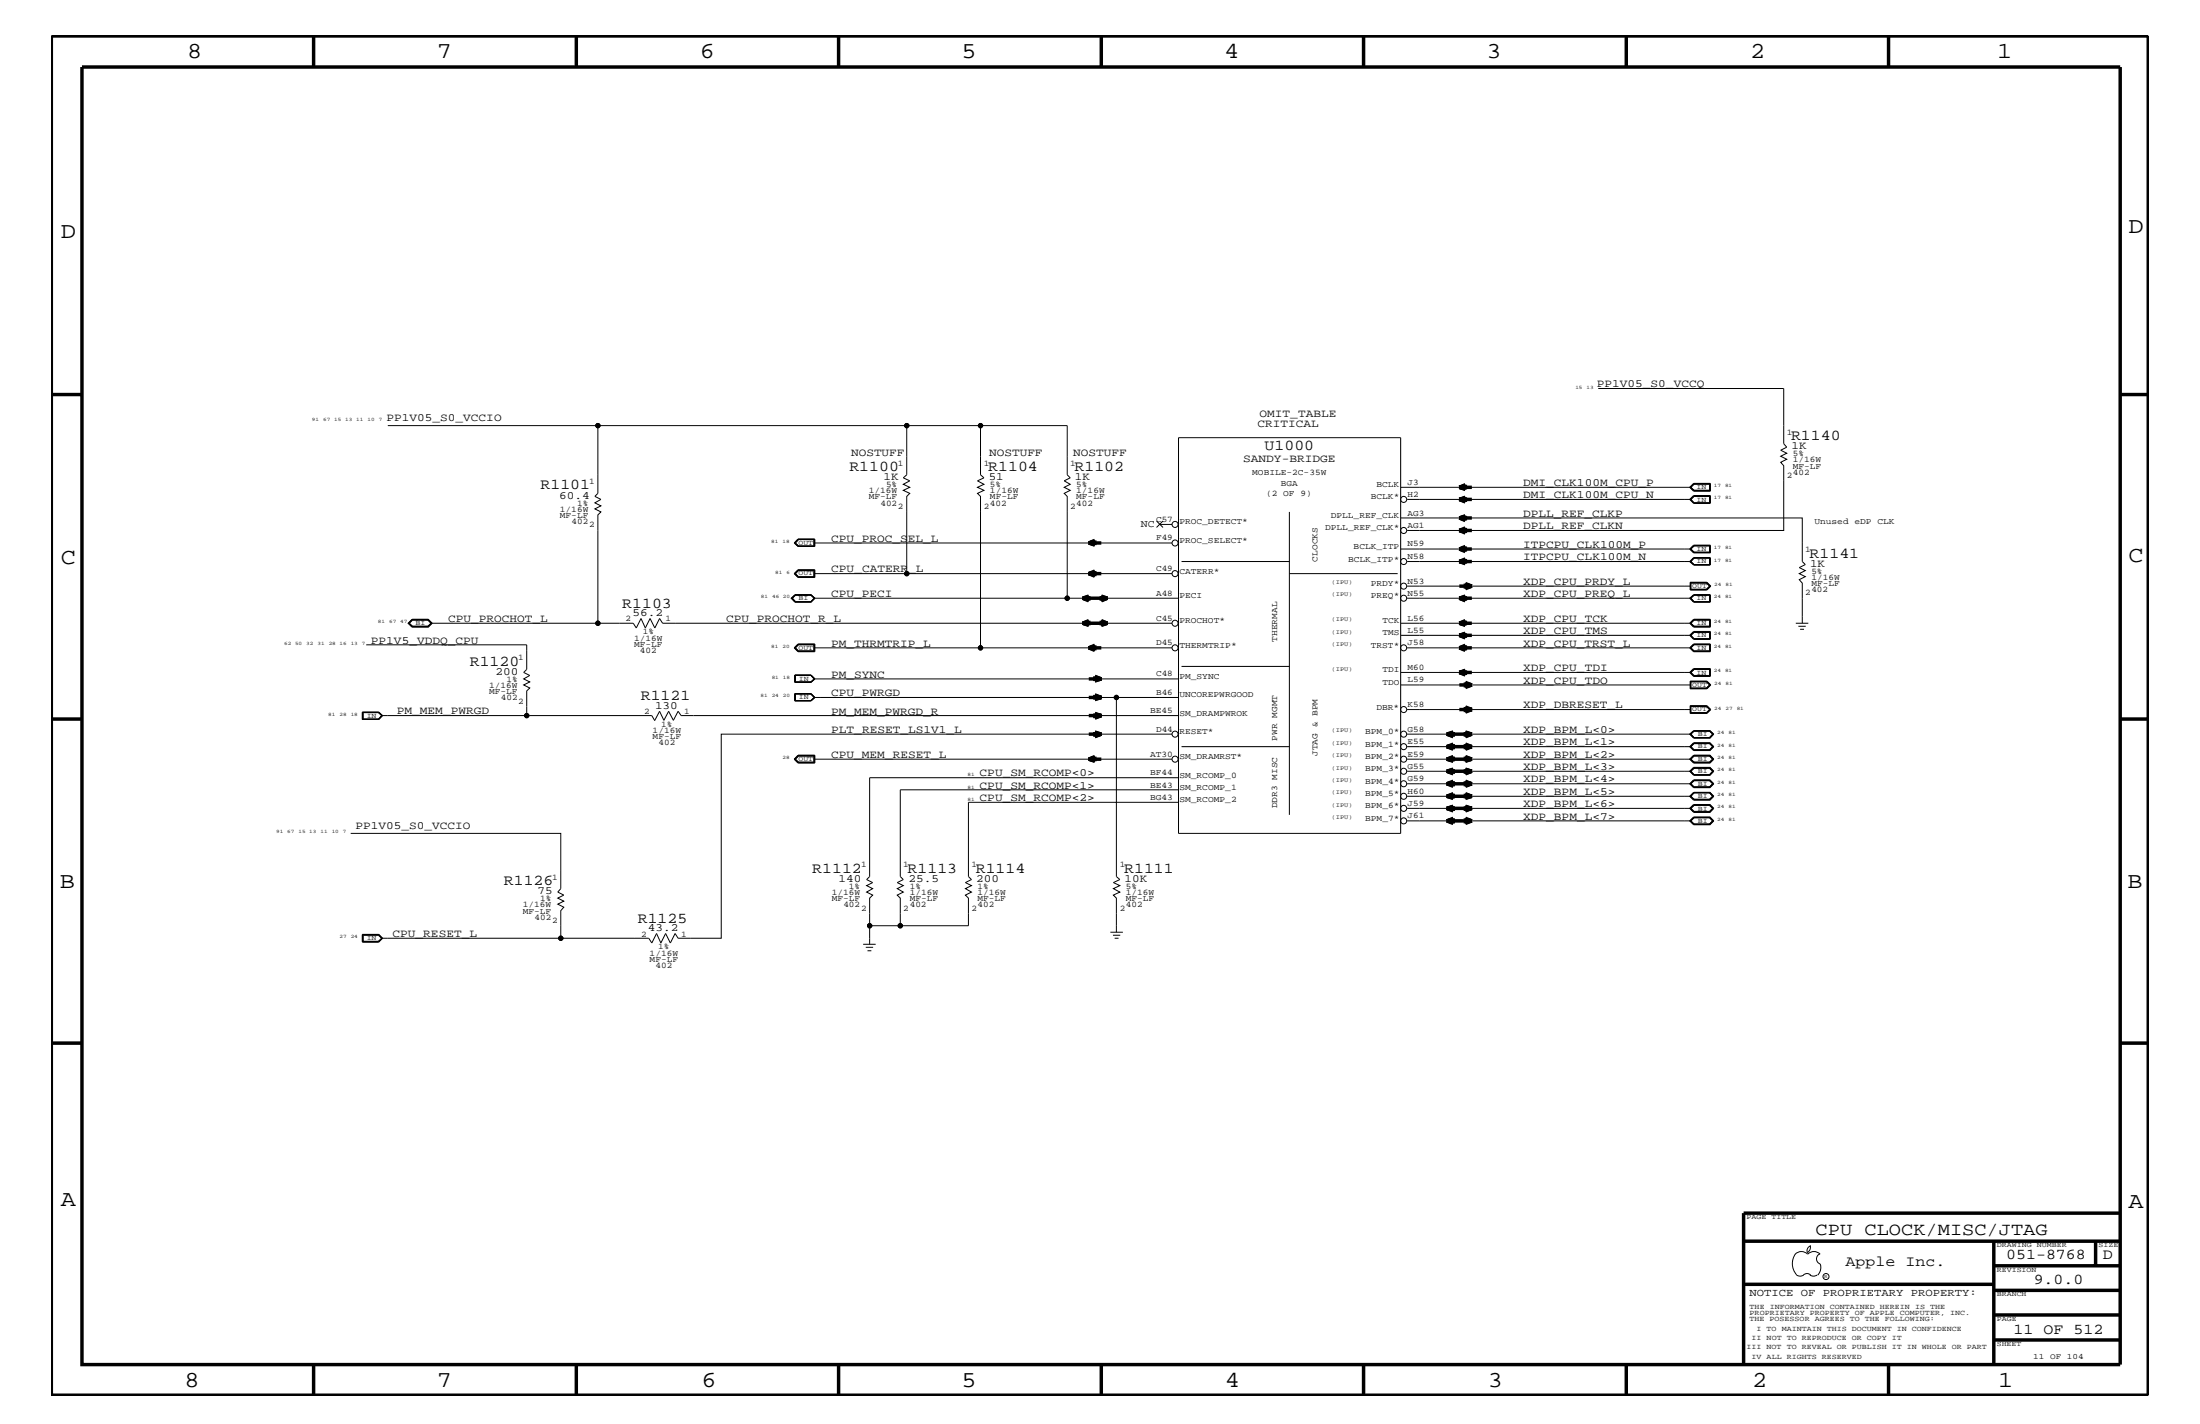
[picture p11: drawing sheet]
<svg xmlns="http://www.w3.org/2000/svg" width="432mm" height="279mm" viewBox="0 0 432 279" stroke-linecap="round" stroke-linejoin="round" font-family="sans-serif">
<g fill="none" stroke="#000" stroke-width=".2">
<path d="M313.7 76.2h36.4v10.9l.6 .6-1.2 .6 1.2 .6-1.2 .6 1.2 .6-1.2 .6 .6 .7v12.7h-73.9M76.1 83.5h41.2v13.3l-.5 .6 1.1 .6-1.1 .7 1.1 .6-1.1 .6 1.1 .5-.6 .6v21.3M117.3 83.5h60.7M192.4 83.5h17.1v9.7l.6 .6-1.2 .5 1.2 .7-1.2 .6 1.2 .6-1.2 .6 .6 .6v20M231.3 85.9h43.6v77.6h-43.6zM274.9 95.6h57M276.2 98h55.7M331.6 95.6l.8-.7h3.3v1.5h-3.3zM331.6 98l.8-.8h3.3v1.5h-3.3zM332.5 96.2l-.6-.6 .6-.6h3v1.2M332.5 97.4l-.6 .6 .6 .7M332.5 96.2h3.1"/>
<path d="M332.5 94.9l-.8 .7 .8 .7h3.1v-1.4M332.5 98.7l-.8-.7 .8-.7h3.1v1.4M332.5 98.7h3.1M332.5 97.4l-.7 .6 .7 .7M332.5 97.4h3.1M335.5 97.4v1.3M335.6 94.9h-3.1l-.7 .7 .7 .6M155.9 112.6l.7-.8h3.3v1.5h-3.3zM156 112.6l.6-.7h3.3v1.3h-3.3zM156 116.7h3.2l.7 .7-.7 .7h-3.2M156 116.7l-.7 .7 .7 .7M156 116.7l-.6 .7 .6 .7"/>
<path d="M156.1 116.8h3.1l.6 .6h71.5M156.1 116.8h3.1l.7 .6-.7 .7h-3.1M156.1 116.8l-.7 .6 .7 .7M156.1 116.8l-.6 .6 .6 .7M156.6 105.8h3.3v1.4h-3.3M156.6 105.8l-.7 .7 .7 .7M156.6 105.8l-.6 .7 .6 .7M156.7 105.9l-.6 .6 .6 .6M156.7 105.9h3.1v1.2h-3.1M156.7 105.9l-.7 .6 .7 .6M156.7 111.9l-.7 .7 .7 .6M159.8 117.4l-.6 .7h-3.1"/>
<path d="M159.8 112h-3.1l-.6 .6 .6 .5h3.1M159.8 111.9v1.3M159.8 106.5h70.2M159.8 112.6h70.2M159.9 105.8v1.4M178 112.6v-15.2l.6-.6-1.3-.6 1.3-.6-1.3-.6 1.3-.7-1.3-.5 .7-.6v-9.7h14.4v9.7l.7 .6-1.2 .5 1.2 .7-1.2 .6 1.2 .6-1.2 .6 .5 .6v29.7M227 102.2l1.3 1.3M227.7 102.9h2.3M228.3 102.2l-1.3 1.3M231.9 110.2h21.2M253.1 112.6h21.2M253.1 100.4v59.5"/>
<path d="M274.9 101.6h78.8v8.6l.6 .6-1.2 .6 1.2 .6-1.2 .6 1.2 .5-1.2 .6 .6 .7v7.9M274.9 107.7h57M276.2 110.2h55.7M276.2 117.4h55.7M276.2 115h55.7M331.6 107.7l.8-.7h3.3v1.5h-3.3zM331.6 110.2l.8-.8h3.3v1.5h-3.3zM331.6 117.4l.8-.7h3.3v1.4h-3.3zM331.7 114.2h3.3l.8 .8-.8 .8h-3.3zM331.9 114.4h3l.6 .6-.6 .6h-3zM332.5 116.8l-.6 .6 .6 .7M332.5 107.1h3v1.2h-3l-.6-.6z"/>
<path d="M332.5 109.5l-.6 .7 .6 .6M332.5 107h3.1v1.4h-3.1M332.5 118.1h3.1M332.5 116.7l-.8 .7 .8 .7M332.5 116.8l-.7 .6 .7 .7M332.5 116.8h3.1M332.5 107l-.8 .7 .8 .7M332.5 107l-.7 .7 .7 .7M332.5 110.8h3.1M332.5 109.4l-.8 .8 .8 .7M332.5 109.5l-.7 .7 .7 .6M332.5 109.5h3.1"/>
<path d="M334.9 114.3h-3.1v1.4h3.1M334.9 114.3l.8 .7-.8 .7M334.9 114.3l.7 .7-.7 .7M335.5 109.5v1.3M335.5 116.8v1.3M335.6 109.4v1.5M335.6 116.7v1.4M71.2 139.8h3.1l.6 .6-.6 .7h-3.1zM71.3 139.8v1.3M71.9 126.5h31.5v4.8l-.6 .6 1.2 .6-1.2 .7 1.2 .6-1.2 .6 1.2 .6-.6 .6v4.8M74.3 139.8l.6 .6M74.3 139.7h-3.2v1.5h3.2"/>
<path d="M74.3 139.7l.8 .7-.8 .8M74.3 139.7l.7 .7-.7 .8M80.1 122.3l.8-.8h3.2l.7 .8-.7 .7h-3.2zM80.3 122.3l.6-.7h3.1l.7 .7-.7 .6h-3.1zM80.9 121.5h3.1l.8 .8-.8 .7h-3.1l-.7-.7zM84.6 122.3l-.6 .6h-3.1M155.9 127.1l.7-.7h3.3v1.5h-3.3zM156 136.1h3.2l.7 .7-.7 .7h-3.2zM156 132.4h3.2l.7 .8-.7 .7h-3.2zM156 127.1l.6-.7h3.3v1.4h-3.3zM156 137.4h3.2M156 132.4v1.5"/>
<path d="M156 136.1v1.4M156 136.2h3.2M156 132.5h3.2M156 133.8h3.2M156.1 132.5v1.3M156.1 136.2v1.2M156.7 126.4l-.7 .7 .7 .7M159.2 136.2l.7 .6-.7 .6M159.2 136.2l.6 .6M159.2 132.5l.7 .7-.7 .6M159.2 132.5l.6 .7M159.8 126.5h-3.1l-.6 .6 .6 .6h3.1"/>
<path d="M159.8 136.8l-.6 .6M159.8 136.8h71.5M159.8 126.4v1.4M159.8 127.1h70.2M159.8 133.2h71.5M159.8 133.2l-.6 .6M219.1 136.8v35.2l.7 .6-1.3 .6 1.3 .6-1.3 .6 1.3 .6-1.3 .6 .6 .6v6.7M230 122.3h-100l-.5-.9-1 1.8-.9-1.8-.9 1.8-.9-1.8-.9 1.8-.6-.9h-39.7l-.6-.6h-3.1l-.6 .6 .6 .6M231.9 130.8h21.2M274.9 122.3h57M274.9 124.7h57M274.9 131.9h57"/>
<path d="M274.9 134.4h57M276.2 127.1h55.7M276.2 139.2h55.7M331.6 122.3l.8-.8h3.3v1.5h-3.3zM331.6 124.7l.8-.8h3.3v1.5h-3.3zM331.6 127.1l.8-.7h3.3v1.5h-3.3zM331.6 131.9l.8-.7h3.3v1.5h-3.3zM331.7 133.6h3.3l.8 .8-.8 .8h-3.3zM331.7 138.5h3.3l.8 .7-.8 .8h-3.3zM331.9 138.6h3l.6 .6-.6 .6h-3zM331.9 133.8h3l.6 .6-.6 .6h-3zM332.5 122.9l-.6-.6 .6-.6h3v1.2"/>
<path d="M332.5 124.1l-.6 .6 .6 .6M332.5 131.3l-.6 .6 .6 .6h3v-1.2M332.5 126.5h3v1.2h-3l-.6-.6zM332.5 121.5l-.8 .8 .8 .7h3.1v-1.5M332.5 125.4l-.8-.7 .8-.7h3.1v1.4M332.5 126.4h3.1v1.4h-3.1M332.5 132.7l-.8-.8 .8-.6h3.1v1.4M332.5 122.9h3.1M332.5 125.3h3.1M332.5 124.1l-.7 .6 .7 .6M332.5 124.1h3.1M332.5 131.3l-.7 .6 .7 .7h3.1"/>
<path d="M332.5 131.3h3.1M332.5 126.4l-.8 .7 .8 .7M332.5 126.4l-.7 .7 .7 .7M334.9 133.7h-3.1v1.4h3.1M334.9 138.5h-3.1v1.4h3.1M334.9 133.7l.8 .7-.8 .7M334.9 133.7l.7 .7-.7 .7M334.9 138.5l.8 .7-.8 .7M334.9 138.5l.7 .7-.7 .7M335.5 124.1v1.2M335.6 121.6h-3.1l-.7 .7 .7 .6M352.5 122.3h2.4"/>
<path d="M353 122.9h1.4M353.3 123.5h.8M74.9 140.4l-.6 .7M74.9 140.4h53l.6 1M155.9 149l.7-.8h3.3v1.5h-3.3zM156.6 148.2l-.6 .8 .6 .6h3.3v-1.4M156.7 148.3h3.1v1.2h-3.1l-.7-.5zM159.8 148.4h-3.1l-.6 .6 .6 .5M159.8 149h70.2M230 144h-88.4v40.1h-8.5l-.6-.9-.9 1.8-1-1.8-.9 1.8-.8-1.8-1 1.8-.6-.9h-52.4M231.3 157.4h-41.2v14.6l.6 .6-1.2 .6 1.2 .6-1.2 .6 1.2 .6-1.2 .6 .6 .6v5.4h-13.4M231.3 152.6h-60.6v19.4l-.6 .6 1.2 .6-1.2 .6 1.2 .6-1.2 .6 1.2 .6-.6 .6v5.4h6v-5.4l-.6-.6 1.2-.6-1.2-.6 1.2-.6-1.2-.6 1.2-.6-.6-.6v-17h54.6"/>
<path d="M231.3 140.4h-97.6l-.6-.8-.9 1.7-1-1.7-.9 1.7-.8-1.7-1 1.7M231.9 146.5h21.2M276.2 151.3h55.7M276.2 153.8h55.7M276.2 156.2h55.7M276.2 158.6h55.7M276.2 149h55.7M276.2 146.5h55.7M276.2 144h55.7M331.6 151.3l.8-.7h3.2l.8 .7-.8 .8h-3.2zM331.6 153.8l.8-.8h3.2l.8 .8-.8 .7h-3.2zM331.6 156.2l.8-.7h3.2l.8 .7-.8 .8h-3.2z"/>
<path d="M331.6 158.6l.8-.8h3.2l.8 .8-.8 .8h-3.2zM331.6 144l.8-.6h3.2l.8 .6-.8 .8h-3.2zM331.6 146.5l.8-.8h3.2l.8 .8-.8 .8h-3.2zM331.6 149l.8-.8h3.2l.8 .8-.8 .7h-3.2zM331.7 151.3l.8-.6h3.1l.7 .6-.7 .8h-3.1zM331.7 158.6l.8-.7h3.1l.7 .7-.7 .8h-3.1zM331.7 144l.8-.6h3.1l.7 .6-.7 .8h-3.1zM331.8 158.6l.7-.6h3l.7 .6-.7 .7h-3zM331.8 149l.7-.7h3l.7 .7-.7 .5h-3zM331.9 149l.6-.6h3l.6 .6-.6 .5h-3zM332.5 150.7h3l.6 .6-.6 .7h-3M332.5 150.7h3l.7 .6-.7 .7h-3"/>
<path d="M332.5 150.7l-.7 .6 .7 .7M332.5 150.7l-.6 .6 .6 .7M332.5 153.2h3l.6 .6-.6 .6h-3l-.6-.6zM332.5 153.1h3l.7 .7-.7 .7h-3M332.5 153.1h3.1l.7 .7-.7 .7h-3.1M332.5 153.1l-.8 .7 .8 .7M332.5 153.1l-.7 .7 .7 .7M332.5 155.6h3l.6 .6-.6 .6h-3M332.5 155.6h3l.7 .6-.7 .6h-3M332.5 155.5h3.1l.7 .7-.7 .7h-3.1l-.8-.7zM332.5 155.6l-.7 .6 .7 .6M332.5 155.6l-.6 .6 .6 .6"/>
<path d="M332.5 158h3l.6 .6-.6 .6h-3l-.6-.6zM332.5 143.5h3l.6 .5-.6 .7h-3M332.5 143.5h3l.7 .5-.7 .7h-3M332.5 143.5l-.7 .5 .7 .7M332.5 143.5l-.6 .5 .6 .7M332.5 145.9h3l.6 .6-.6 .6h-3l-.6-.6zM332.5 145.8h3l.7 .7-.7 .7h-3M332.5 145.8h3.1l.7 .7-.7 .7h-3.1M332.5 145.8l-.8 .7 .8 .7M332.5 145.8l-.7 .7 .7 .7M332.5 148.2h3.1l.7 .8-.7 .6h-3.1l-.8-.6zM68.8 163.5h41.3v10.9l-.6 .6 1.2 .6-1.2 .6 1.2 .6-1.2 .6 1.2 .6-.6 .7v5.4"/>
<path d="M276.2 161.1h55.7M331.6 161.1l.8-.8h3.2l.8 .8-.8 .7h-3.2zM332.5 160.5h3l.6 .6-.6 .6h-3l-.6-.6zM332.5 160.4h3l.7 .7-.7 .6h-3M332.5 160.4h3.1l.7 .7-.7 .6h-3.1M332.5 160.4l-.8 .7 .8 .6M332.5 160.4l-.7 .7 .7 .6M71.1 183.3h3.2l.8 .8-.8 .8h-3.2zM71.1 184.8h3.2M71.1 183.4h3.2M71.2 183.4v1.4M71.3 183.5h3l.6 .6-.6 .6h-3z"/>
<path d="M74.3 183.4l.7 .7-.7 .7M74.3 183.4l.6 .7M74.9 184.1l-.6 .7M169.4 185.3h2.5M169.9 185.9h1.5M170.3 186.5h.7M170.7 181.6v3.7M217.9 182.9h2.5M218.4 183.5h1.5M218.8 184.1h.7M352.3 246.1a1.69 1.69 0 0 1 2.5 0M352.4 246a3.3 3.3 0 0 0 .2 4.1"/>
<path d="M352.6 250.2l.7 .2 .7-.2M354 250.2l.7-.3 .7 .3M354.8 246.1a1.69 1.69 0 0 1 2.4 0M355.2 250.2l.7 .2 .7-.2M355.3 244.4v.3a1.18 1.18 0 0 1-.6 1.1M355.4 244.4a.99 .99 0 0 0-.6 1.4M357.2 246a1.04 1.04 0 0 0-.7 1 1.04 1.04 0 0 0 .7 1M357.3 248l.1 .7a2.11 2.11 0 0 1-.6 1.5"/>
<circle cx="117.3" cy="83.5" r=".42"/>
<circle cx="178" cy="83.5" r=".42"/>
<circle cx="192.4" cy="83.5" r=".42"/>
<circle cx="275.5" cy="98" r=".59"/>
<circle cx="178" cy="112.6" r=".42"/>
<circle cx="209.5" cy="117.4" r=".42"/>
<circle cx="230.6" cy="102.9" r=".59"/>
<circle cx="230.6" cy="112.6" r=".59"/>
<circle cx="230.6" cy="106.5" r=".59"/>
<circle cx="275.5" cy="117.4" r=".59"/>
<circle cx="275.5" cy="110.2" r=".59"/>
<circle cx="275.5" cy="104.1" r=".59"/>
<circle cx="275.5" cy="115" r=".59"/>
<circle cx="117.3" cy="122.3" r=".42"/>
<circle cx="192.4" cy="127.1" r=".42"/>
<circle cx="219.1" cy="136.8" r=".42"/>
<circle cx="230.6" cy="127.1" r=".59"/>
<circle cx="230.6" cy="122.3" r=".59"/>
<circle cx="275.5" cy="127.1" r=".59"/>
<circle cx="275.5" cy="139.2" r=".59"/>
<circle cx="103.4" cy="140.4" r=".42"/>
<circle cx="230.6" cy="144" r=".59"/>
<circle cx="230.6" cy="149" r=".59"/>
<circle cx="275.5" cy="153.8" r=".59"/>
<circle cx="275.5" cy="158.6" r=".59"/>
<circle cx="275.5" cy="146.5" r=".59"/>
<circle cx="275.5" cy="144" r=".59"/>
<circle cx="275.5" cy="156.2" r=".59"/>
<circle cx="275.5" cy="151.3" r=".59"/>
<circle cx="275.5" cy="149" r=".59"/>
<circle cx="275.5" cy="161.1" r=".59"/>
<circle cx="110.1" cy="184.1" r=".42"/>
<circle cx="170.7" cy="181.6" r=".42"/>
<circle cx="176.7" cy="181.6" r=".42"/>
<circle cx="358.4" cy="250.5" r=".59"/>
</g>
<g fill="none" stroke="#000" stroke-width=".68" stroke-linecap="butt">
<path d="M10.1 7.1h411.5v266.7h-411.5zM16.1 13.2h400v254.5h-400zM61.6 7.1v6.1M113.1 7.1v6.1M164.6 7.1v6.1M216.2 7.1v6.1M267.6 7.1v6.1M319.2 7.1v6.1M370.7 7.1v6.1M10.1 77.4h6M416.1 77.4h5.5M286.4 95.6l1.2-.5v.9z"/>
<path d="M286.4 98l1.2-.4v.9zM286.4 98h2.5M286.4 98l1.2 .2M286.4 98l1.2 .4M286.4 95.6h2.5M286.4 95.6l1.2 .1M286.4 95.6l1.2 .4M286.4 95.6l1.2 .3M287.6 97.6l-1.2 .4M287.6 97.9l-1.2 .1M287.6 97.7l-1.2 .3M287.6 95.2l-1.2 .4"/>
<path d="M287.6 95.4l-1.2 .2M212.5 117.4h4.8M212.5 117.4l1.2 .1M212.5 117.4l1.2-.4v.9zM212.5 117.4l1.2 .2M212.5 117.4l1.2 .4M213.7 112.6h2.5M213.7 106.5l1.2-.5v1zM213.7 112.6l1.2-.6v1.1zM213.7 112.6l1.2 .1M213.7 112.6l1.2 .3M213.7 112.6l1.2 .2"/>
<path d="M213.7 106.5h2.5M213.7 106.5l1.2 .1M213.7 106.5l1.2 .4M213.7 106.5l1.2 .2M213.7 117.3l-1.2 .1M213.7 117.2l-1.2 .2M213.7 117l-1.2 .4M214.9 112.2l-1.2 .4M214.9 112.5l-1.2 .1M214.9 112.3l-1.2 .3M214.9 106.1l-1.2 .4M214.9 106.4l-1.2 .1"/>
<path d="M214.9 106.3l-1.2 .2M216.2 117l1.1 .4-1.1 .5zM216.2 117.3l1.1 .1M216.2 117l1.1 .4M216.2 117.2l1.1 .2M217.3 117.4l-1.1 .1M217.3 117.4l-1.1 .2M217.3 117.4l-1.1 .4M286.4 110.2h2.5M286.4 101.6l1.2-.4v.9zM286.4 104.1l1.2-.5v1zM286.4 107.7l1.2-.5v1z"/>
<path d="M286.4 110.2l1.2-.5v.9zM286.4 117.4l1.2-.4v.9zM286.4 110.2l1.2 .1M286.4 110.2l1.2 .3M286.4 107.7h2.5M286.4 107.7l1.2 .1M286.4 107.7l1.2 .4M286.4 107.7l1.2 .3M286.4 104.1h2.5M286.4 104.1l1.2 .1M286.4 104.1l1.2 .3M286.4 104.1l1.2 .2"/>
<path d="M286.4 101.6h2.5M286.4 101.6l1.2 .2M286.4 101.6l1.2 .5M286.4 101.6l1.2 .3M286.4 115h2.5M286.4 117.4h2.5M286.4 117.4l1.2 .1M286.4 117.4l1.2 .4M286.4 117.4l1.2 .2M287.6 114.5l1.3 .5-1.3 .5zM287.6 109.8l-1.2 .4M287.6 110l-1.2 .2"/>
<path d="M287.6 109.9l-1.2 .3M287.6 107.4l-1.2 .3M287.6 107.6l-1.2 .1M287.6 107.5l-1.2 .2M287.6 103.7l-1.2 .4M287.6 104l-1.2 .1M287.6 103.8l-1.2 .3M287.6 101.3l-1.2 .3M287.6 101.5l-1.2 .1M287.6 101.4l-1.2 .2M287.6 114.7l1.3 .3M287.6 114.8l1.3 .2"/>
<path d="M287.6 117l-1.2 .4M287.6 117.3l-1.2 .1M287.6 117.2l-1.2 .2M288.9 115l-1.3 .1M288.9 115l-1.3 .3M212.5 122.3h4.8M212.5 122.3l1.2-.5v.9zM212.5 122.3l1.2 .1M212.5 122.3l1.2 .2M212.5 122.3l1.2 .3M213.7 127.1h2.5M213.7 127.1l1.2-.5v1z"/>
<path d="M213.7 122.1l-1.2 .2M213.7 122l-1.2 .3M213.7 121.9l-1.2 .4M213.7 127.1l1.2 .1M213.7 127.1l1.2 .4M213.7 127.1l1.2 .3M213.7 136.8h2.5M213.7 133.2h2.5M214.9 136.6l1.3 .2M214.9 132.7l1.3 .5-1.3 .4zM214.9 136.3l1.3 .5-1.3 .5zM214.9 140l1.3 .4-1.3 .5z"/>
<path d="M214.9 126.8l-1.2 .3M214.9 127l-1.2 .1M214.9 126.9l-1.2 .2M214.9 136.4l1.3 .4M214.9 136.7l1.3 .1M214.9 132.8l1.3 .4M214.9 133l1.3 .2M216.2 121.8l1.1 .5-1.1 .4zM216.2 122.1l1.1 .2M216.2 121.9l1.1 .4M216.2 122l1.1 .3M216.2 136.8l-1.3 .1"/>
<path d="M216.2 136.8l-1.3 .4M216.2 136.8l-1.3 .2M216.2 133.2l-1.3 .1M216.2 133.2l-1.3 .3M216.2 133.2l-1.3 .2M217.3 122.3l-1.1 .1M217.3 122.3l-1.1 .2M217.3 122.3l-1.1 .3M286.4 122.3l1.2-.5v.9zM286.4 124.7l1.2-.5v1zM286.4 127.1l1.2-.5v1zM286.4 131.9l1.2-.4v.9z"/>
<path d="M286.4 122.3h2.5M286.4 122.3l1.2 .1M286.4 122.3l1.2 .3M286.4 122.3l1.2 .2M286.4 124.7h2.5M286.4 124.7l1.2 .1M286.4 124.7l1.2 .4M286.4 124.7l1.2 .2M286.4 127.1h2.5M286.4 127.1l1.2 .1M286.4 127.1l1.2 .4M286.4 127.1l1.2 .3"/>
<path d="M286.4 134.4h2.5M286.4 139.2h2.5M286.4 131.9h2.5M286.4 131.9l1.2 .2M286.4 131.9l1.2 .5M286.4 131.9l1.2 .3M287.6 133.9l1.3 .5-1.3 .5zM287.6 138.7l1.3 .5-1.3 .5zM287.6 121.9l-1.2 .4M287.6 122.1l-1.2 .2M287.6 122l-1.2 .3M287.6 124.3l-1.2 .4"/>
<path d="M287.6 124.6l-1.2 .1M287.6 124.4l-1.2 .3M287.6 126.8l-1.2 .3M287.6 127l-1.2 .1M287.6 126.9l-1.2 .2M287.6 134.1l1.3 .3M287.6 134.2l1.3 .2M287.6 138.9l1.3 .3M287.6 139.1l1.3 .1M287.6 139l1.3 .2M287.6 131.6l-1.2 .3M287.6 131.9h-1.2"/>
<path d="M287.6 131.7l-1.2 .2M288.9 134.4l-1.3 .1M288.9 134.4l-1.3 .3M288.9 134.4l-1.3 .2M288.9 139.2l-1.3 .2M288.9 139.2l-1.3 .4M288.9 139.2l-1.3 .3M10.1 141.1h6M213.7 144h2.5M213.7 149h2.5M213.7 149l1.2-.6v1zM213.7 140.4h2.5"/>
<path d="M213.7 149h1.2M213.7 149l1.2 .3M213.7 149l1.2 .2M214.9 143.6l1.3 .4-1.3 .6zM214.9 140.1l1.3 .3M214.9 140.3l1.3 .1M214.9 140.2l1.3 .2M214.9 143.7l1.3 .3M214.9 144h1.3M214.9 143.9l1.3 .1M214.9 148.5l-1.2 .5M214.9 148.8l-1.2 .2"/>
<path d="M214.9 148.7l-1.2 .3M216.2 140.4l-1.3 .2M216.2 140.4l-1.3 .4M216.2 140.4l-1.3 .3M216.2 144l-1.3 .2M216.2 144l-1.3 .5M216.2 144l-1.3 .3M284 144h4.9M284 144l1.2 .2M284 144l1.2-.4v1zM284 146.5l1.2-.5v1zM284 149l1.2-.6v1z"/>
<path d="M284 151.3l1.2-.4v.9zM284 153.8l1.2-.5v1zM284 156.2l1.2-.5v1zM284 158.6l1.2-.4v.9zM284 144l1.2 .3M284 144l1.2 .5M284 146.5h4.9M284 146.5l1.2 .2M284 146.5l1.2 .3M284 149h4.9M284 149h1.2M284 149l1.2 .2"/>
<path d="M284 149l1.2 .3M284 151.3h4.9M284 151.3l1.2 .2M284 151.3l1.2 .3M284 151.3l1.2 .5M284 153.8h4.9M284 153.8l1.2 .1M284 153.8l1.2 .2M284 153.8l1.2 .3M284 156.2h4.9M284 156.2l1.2 .1M284 156.2l1.2 .2"/>
<path d="M284 156.2l1.2 .4M284 158.6h4.9M284 158.6l1.2 .2M284 158.6l1.2 .3M284 158.6l1.2 .4M285.2 144h-1.2M285.2 143.7l-1.2 .3M285.2 143.9l-1.2 .1M285.2 146.4l-1.2 .1M285.2 146.2l-1.2 .3M285.2 148.8l-1.2 .2M285.2 148.5l-1.2 .5"/>
<path d="M285.2 148.7l-1.2 .3M285.2 151.2l-1.2 .1M285.2 151l-1.2 .3M285.2 151.1l-1.2 .2M285.2 153.7l-1.2 .1M285.2 153.4l-1.2 .4M285.2 153.5l-1.2 .3M285.2 156.1l-1.2 .1M285.2 155.8l-1.2 .4M285.2 156l-1.2 .2M285.2 158.5l-1.2 .1M285.2 158.3l-1.2 .3"/>
<path d="M285.2 158.4l-1.2 .2M287.6 143.6l1.3 .4-1.3 .6zM287.6 146l1.3 .5-1.3 .5zM287.6 148.4l1.3 .6-1.3 .4zM287.6 150.9l1.3 .4-1.3 .5zM287.6 153.3l1.3 .5-1.3 .5zM287.6 155.7l1.3 .5-1.3 .5zM287.6 158.2l1.3 .4-1.3 .5zM287.6 144h1.3M287.6 143.9l1.3 .1M287.6 143.7l1.3 .3M287.6 146.4l1.3 .1"/>
<path d="M287.6 146.2l1.3 .3M287.6 148.8l1.3 .2M287.6 148.7l1.3 .3M287.6 148.5l1.3 .5M287.6 151.2l1.3 .1M287.6 151.1l1.3 .2M287.6 151l1.3 .3M287.6 153.7l1.3 .1M287.6 153.5l1.3 .3M287.6 153.4l1.3 .4M287.6 156.1l1.3 .1M287.6 156l1.3 .2"/>
<path d="M287.6 155.8l1.3 .4M287.6 158.5l1.3 .1M287.6 158.4l1.3 .2M287.6 158.3l1.3 .3M288.9 144l-1.3 .2M288.9 144l-1.3 .3M288.9 144l-1.3 .5M288.9 146.5l-1.3 .2M288.9 146.5l-1.3 .3M288.9 149h-1.3M288.9 149l-1.3 .2M288.9 149l-1.3 .3"/>
<path d="M288.9 151.3l-1.3 .2M288.9 151.3l-1.3 .3M288.9 151.3l-1.3 .5M288.9 153.8l-1.3 .1M288.9 153.8l-1.3 .2M288.9 153.8l-1.3 .3M288.9 156.2l-1.3 .1M288.9 156.2l-1.3 .2M288.9 156.2l-1.3 .4M288.9 158.6l-1.3 .2M288.9 158.6l-1.3 .3M288.9 158.6l-1.3 .4"/>
<path d="M416.1 141.1h5.5M284 161.1l1.2-.5v1zM284 161.1h4.9M284 161.1h1.2M284 161.1l1.2 .2M284 161.1l1.2 .3M285.2 160.9l-1.2 .2M285.2 160.7l-1.2 .4M285.2 160.8l-1.2 .3M287.6 160.6l1.3 .5-1.3 .5zM287.6 160.9l1.3 .2M287.6 160.8l1.3 .3"/>
<path d="M287.6 160.7l1.3 .4M288.9 161.1h-1.3M288.9 161.1l-1.3 .2M288.9 161.1l-1.3 .3M10.1 204.7h6M416.1 204.7h5.5M416.1 238h-73.9v29.7M342.2 243.5h73.9M342.2 252h49.1M391.3 243.5v24.2M391.3 258h24.8M391.3 253.2h24.8"/>
<path d="M391.3 248.4h24.8M411.3 243.5v4.9M61.6 267.7v6.1M113.1 267.7v6.1M164.6 267.7v6.1M216.2 268v5.8M267.6 267.7v6.1M319.2 267.7v6.1M370.7 267.7v6.1M391.3 262.9h24.8"/>
</g>
<g fill="#000">
<circle cx="117.3" cy="83.5" r=".42"/>
<circle cx="178" cy="83.5" r=".42"/>
<circle cx="192.4" cy="83.5" r=".42"/>
<circle cx="178" cy="112.6" r=".42"/>
<circle cx="209.5" cy="117.4" r=".42"/>
<circle cx="117.3" cy="122.3" r=".42"/>
<circle cx="192.4" cy="127.1" r=".42"/>
<circle cx="219.1" cy="136.8" r=".42"/>
<circle cx="103.4" cy="140.4" r=".42"/>
<circle cx="110.1" cy="184.1" r=".42"/>
<circle cx="170.7" cy="181.6" r=".42"/>
<circle cx="176.7" cy="181.6" r=".42"/>
</g>
<g font-size="4.5">
<text x="36.7" y="11.5">8</text>
<text x="85.8" y="11.5">7</text>
<text x="137.3" y="11.5">6</text>
<text x="188.7" y="11.5">5</text>
<text x="240.3" y="11.5">4</text>
<text x="291.8" y="11.5">3</text>
<text x="343.5" y="11.5">2</text>
<text x="392" y="11.5">1</text>
<text x="11.9" y="46.8">D</text>
<text x="417.7" y="45.7">D</text>
<text x="11.9" y="110.6">C</text>
<text x="417.7" y="110.3">C</text>
<text x="11.8" y="174.3">B</text>
<text x="417.6" y="174.2">B</text>
<text x="11.9" y="236.7">A</text>
<text x="417.7" y="237.1">A</text>
<text x="36.2" y="272.1">8</text>
<text x="85.8" y="272.1">7</text>
<text x="137.7" y="272.1">6</text>
<text x="188.7" y="272.1">5</text>
<text x="240.4" y="272.1">4</text>
<text x="292" y="272.1">3</text>
<text x="343.9" y="272.1">2</text>
<text x="392.2" y="272.1">1</text>
</g>
<text font-size="3.6" x="356.4" y="242.3">CPU CLOCK/MISC/JTAG</text>
<g font-size="3">
<text x="248.2" y="88.3">U1000</text>
<text x="351.5" y="86.4">R1140</text>
<text x="166.7" y="92.4">R1100</text>
<text x="194" y="92.4">R1104</text>
<text x="210.9" y="92.4">R1102</text>
<text x="106.1" y="96">R1101</text>
<text x="355.2" y="109.4">R1141</text>
<text x="122.1" y="119.2">R1103</text>
<text x="92.2" y="130.7">R1120</text>
<text x="125.8" y="137.4">R1121</text>
<text x="98.9" y="173.7">R1126</text>
<text x="159.4" y="171.2">R1112</text>
<text x="178.1" y="171.2">R1113</text>
<text x="191.5" y="171.2">R1114</text>
<text x="220.6" y="171.2">R1111</text>
<text x="125.2" y="181">R1125</text>
<text x="362.2" y="248.4">Apple Inc.</text>
<text x="393.7" y="247.1">051-8768</text>
<text x="399.2" y="252">9.0.0</text>
<text x="412.7" y="247.1">D</text>
<text x="395.2" y="261.6">11 OF 512</text>
</g>
<g font-size="2.2">
<text x="313.4" y="76">PP1V05_S0_VCCQ</text>
<text x="75.9" y="82.7">PP1V05_S0_VCCIO</text>
<text x="246.8" y="83.8">CRITICAL</text>
<text x="247.2" y="81.8">OMIT_TABLE</text>
<text x="167" y="89.5">NOSTUFF</text>
<text x="194.1" y="89.5">NOSTUFF</text>
<text x="210.7" y="89.5">NOSTUFF</text>
<text x="351.6" y="88.2">1K</text>
<text x="173.4" y="94.3">1K</text>
<text x="194.1" y="94.3">51</text>
<text x="211" y="94.3">1K</text>
<text x="244" y="90.7">SANDY-BRIDGE</text>
<text x="299" y="95.4">DMI_CLK100M_CPU_P</text>
<text x="109.7" y="97.9">60.4</text>
<text x="299" y="101.4">DPLL_REF_CLKP</text>
<text x="299" y="97.7">DMI_CLK100M_CPU_N</text>
<text x="163.2" y="106.3">CPU_PROC_SEL_L</text>
<text x="299" y="103.8">DPLL_REF_CLKN</text>
<text x="299" y="107.5">ITPCPU_CLK100M_P</text>
<text x="163.2" y="112.3">CPU_CATERR_L</text>
<text x="299" y="109.9">ITPCPU_CLK100M_N</text>
<text x="355.3" y="111.2">1K</text>
<text x="163.2" y="117.2">CPU_PECI</text>
<text x="299" y="114.8">XDP_CPU_PRDY_L</text>
<text x="299" y="117.2">XDP_CPU_PREQ_L</text>
<text x="88" y="122">CPU_PROCHOT_L</text>
<text x="124.2" y="120.9">56.2</text>
<text x="142.5" y="122">CPU_PROCHOT_R_L</text>
<text x="299" y="122">XDP_CPU_TCK</text>
<text x="299" y="124.4">XDP_CPU_TMS</text>
<text x="72.8" y="126.3">PP1V5_VDDQ_CPU</text>
<text x="163.2" y="126.9">PM_THRMTRIP_L</text>
<text x="299" y="131.7">XDP_CPU_TDI</text>
<text x="299" y="126.9">XDP_CPU_TRST_L</text>
<text x="97.3" y="132.4">200</text>
<text x="163.2" y="136.6">CPU_PWRGD</text>
<text x="163.2" y="133">PM_SYNC</text>
<text x="299" y="134.1">XDP_CPU_TDO</text>
<text x="77.9" y="140.2">PM_MEM_PWRGD</text>
<text x="128.6" y="139.1">130</text>
<text x="163.2" y="143.9">PLT_RESET_LS1V1_L</text>
<text x="163.2" y="140.2">PM_MEM_PWRGD_R</text>
<text x="299" y="143.9">XDP_BPM_L&lt;0&gt;</text>
<text x="299" y="139">XDP_DBRESET_L</text>
<text x="163.2" y="148.7">CPU_MEM_RESET_L</text>
<text x="299" y="148.7">XDP_BPM_L&lt;2&gt;</text>
<text x="299" y="146.2">XDP_BPM_L&lt;1&gt;</text>
<text x="192.3" y="154.7">CPU_SM_RCOMP&lt;1&gt;</text>
<text x="192.3" y="152.3">CPU_SM_RCOMP&lt;0&gt;</text>
<text x="299" y="156">XDP_BPM_L&lt;5&gt;</text>
<text x="299" y="153.5">XDP_BPM_L&lt;4&gt;</text>
<text x="299" y="151.1">XDP_BPM_L&lt;3&gt;</text>
<text x="192.3" y="157.2">CPU_SM_RCOMP&lt;2&gt;</text>
<text x="299" y="160.8">XDP_BPM_L&lt;7&gt;</text>
<text x="299" y="158.4">XDP_BPM_L&lt;6&gt;</text>
<text x="69.8" y="162.7">PP1V05_S0_VCCIO</text>
<text x="164.6" y="173.1">140</text>
<text x="178.3" y="173.1">25.5</text>
<text x="191.6" y="173.1">200</text>
<text x="220.7" y="173.1">10K</text>
<text x="105.5" y="175.5">75</text>
<text x="77" y="183.8">CPU_RESET_L</text>
<text x="127.1" y="182.7">43.2</text>
</g>
<text font-size="2.1" x="343.4" y="254.4">NOTICE OF PROPRIETARY PROPERTY:</text>
<text font-size="2" x="223.9" y="103.5">NC</text>
<g font-size="1.7">
<text x="350.7" y="85.3">1</text>
<text x="351.9" y="89.5">5%</text>
<text x="115.7" y="95">1</text>
<text x="173.9" y="95.6">5%</text>
<text x="176.2" y="91.4">1</text>
<text x="193.1" y="91.4">1</text>
<text x="194.3" y="95.6">5%</text>
<text x="210.1" y="91.4">1</text>
<text x="211.2" y="95.6">5%</text>
<text x="245.8" y="93.2">MOBILE-2C-35W</text>
<text x="251.4" y="95.4">BGA</text>
<text x="270.2" y="95.6">BCLK</text>
<text x="276.3" y="95.1">J3</text>
<text x="350.7" y="93.8">2</text>
<text x="351.9" y="92">MF-LF</text>
<text x="351.9" y="93.2">402</text>
<text x="351.9" y="90.7">1/16W</text>
<text x="109.9" y="101.6">MF-LF</text>
<text x="109.9" y="100.4">1/16W</text>
<text x="113.3" y="99.3">1%</text>
<text x="170.5" y="98">MF-LF</text>
<text x="170.5" y="96.8">1/16W</text>
<text x="172.8" y="99.3">402</text>
<text x="176.2" y="99.9">2</text>
<text x="193.1" y="99.9">2</text>
<text x="194.3" y="98">MF-LF</text>
<text x="194.3" y="99.3">402</text>
<text x="194.3" y="96.8">1/16W</text>
<text x="210.1" y="99.9">2</text>
<text x="211.2" y="98">MF-LF</text>
<text x="211.2" y="99.3">402</text>
<text x="211.2" y="96.8">1/16W</text>
<text x="248.5" y="97.4">(2 OF 9)</text>
<text x="261.2" y="101.6">DPLL_REF_CLK</text>
<text x="269.1" y="98">BCLK*</text>
<text x="276.3" y="97.6">H2</text>
<text x="276.3" y="101.2">AG3</text>
<text x="112.2" y="102.9">402</text>
<text x="115.7" y="103.5">2</text>
<text x="226.9" y="102.4">C57</text>
<text x="226.9" y="106">F49</text>
<text x="231.5" y="106.5">PROC_SELECT*</text>
<text x="231.5" y="102.9">PROC_DETECT*</text>
<text x="260.1" y="104.1">DPLL_REF_CLK*</text>
<text x="265.7" y="107.7">BCLK_ITP</text>
<text x="276.3" y="107.2">N59</text>
<text x="276.3" y="103.6">AG1</text>
<text x="356.1" y="102.9">Unused eDP CLK</text>
<text x="226.9" y="112">C49</text>
<text x="231.5" y="112.6">CATERR*</text>
<text x="258.6" y="110.2" transform="rotate(-90 258.6 110.2)">CLOCKS</text>
<text x="264.6" y="110.2">BCLK_ITP*</text>
<text x="276.3" y="109.7">N58</text>
<text x="354.3" y="108.3">1</text>
<text x="355.5" y="112.6">5%</text>
<text x="355.5" y="113.7">1/16W</text>
<text x="226.9" y="117">A48</text>
<text x="231.5" y="117.4">PECI</text>
<text x="269.1" y="117.4">PREQ*</text>
<text x="269.1" y="115">PRDY*</text>
<text x="276.3" y="114.5">N53</text>
<text x="276.3" y="117">N55</text>
<text x="354.3" y="116.8">2</text>
<text x="355.5" y="115">MF-LF</text>
<text x="355.5" y="116.2">402</text>
<text x="122.8" y="121.9">2</text>
<text x="124.5" y="125.7">1/16W</text>
<text x="126.2" y="124.4">1%</text>
<text x="130.6" y="121.9">1</text>
<text x="226.9" y="121.8">C45</text>
<text x="231.5" y="122.3">PROCHOT*</text>
<text x="250.7" y="125.9" transform="rotate(-90 250.7 125.9)">THERMAL</text>
<text x="271.4" y="124.7">TMS</text>
<text x="271.4" y="122.3">TCK</text>
<text x="276.3" y="121.8">L56</text>
<text x="276.3" y="124.2">L55</text>
<text x="101.7" y="129.6">1</text>
<text x="124.5" y="126.9">MF-LF</text>
<text x="125.6" y="128">402</text>
<text x="226.9" y="126.6">D45</text>
<text x="231.5" y="127.1">THERMTRIP*</text>
<text x="269.1" y="127.1">TRST*</text>
<text x="271.4" y="131.9">TDI</text>
<text x="276.3" y="131.5">M60</text>
<text x="276.3" y="126.6">J58</text>
<text x="96" y="136.2">MF-LF</text>
<text x="96" y="135">1/16W</text>
<text x="98.3" y="137.4">402</text>
<text x="99.4" y="133.8">1%</text>
<text x="226.9" y="132.7">C48</text>
<text x="226.9" y="136.3">B46</text>
<text x="231.5" y="136.8">UNCOREPWRGOOD</text>
<text x="231.5" y="133.2">PM_SYNC</text>
<text x="271.4" y="134.4">TDO</text>
<text x="276.3" y="133.9">L59</text>
<text x="101.7" y="138">2</text>
<text x="126.4" y="140.1">2</text>
<text x="128.1" y="143.9">1/16W</text>
<text x="129.8" y="142.6">1%</text>
<text x="134.3" y="140.1">1</text>
<text x="225.7" y="140">BE45</text>
<text x="226.9" y="143.6">D44</text>
<text x="231.5" y="140.4">SM_DRAMPWROK</text>
<text x="270.2" y="139.2">DBR*</text>
<text x="276.3" y="143.6">G58</text>
<text x="276.3" y="138.7">K58</text>
<text x="128.1" y="145.1">MF-LF</text>
<text x="129.2" y="146.2">402</text>
<text x="225.7" y="148.4">AT30</text>
<text x="231.5" y="149">SM_DRAMRST*</text>
<text x="231.5" y="144">RESET*</text>
<text x="250.7" y="145.3" transform="rotate(-90 250.7 145.3)">PWR MGMT</text>
<text x="258.6" y="148.4" transform="rotate(-90 258.6 148.4)">JTAG &amp; BPM</text>
<text x="268" y="144">BPM_0*</text>
<text x="268" y="146.5">BPM_1*</text>
<text x="268" y="149">BPM_2*</text>
<text x="276.3" y="146">E55</text>
<text x="276.3" y="148.4">E59</text>
<text x="225.7" y="152.1">BF44</text>
<text x="225.7" y="154.5">BE43</text>
<text x="231.5" y="155">SM_RCOMP_1</text>
<text x="231.5" y="152.6">SM_RCOMP_0</text>
<text x="268" y="151.3">BPM_3*</text>
<text x="268" y="153.8">BPM_4*</text>
<text x="276.3" y="150.9">G55</text>
<text x="276.3" y="153.3">G59</text>
<text x="276.3" y="155.7">H60</text>
<text x="225.7" y="156.9">BG43</text>
<text x="231.5" y="157.4">SM_RCOMP_2</text>
<text x="250.7" y="158.6" transform="rotate(-90 250.7 158.6)">DDR3 MISC</text>
<text x="268" y="156.2">BPM_5*</text>
<text x="268" y="158.6">BPM_6*</text>
<text x="268" y="161.1">BPM_7*</text>
<text x="276.3" y="158.2">J59</text>
<text x="276.3" y="160.6">J61</text>
<text x="108.4" y="172.6">1</text>
<text x="169" y="170.1">1</text>
<text x="177.3" y="170.1">1</text>
<text x="190.7" y="170.1">1</text>
<text x="219.8" y="170.1">1</text>
<text x="102.6" y="179.3">MF-LF</text>
<text x="102.6" y="178">1/16W</text>
<text x="106" y="176.8">1%</text>
<text x="163.2" y="176.8">MF-LF</text>
<text x="163.2" y="175.6">1/16W</text>
<text x="165.5" y="178">402</text>
<text x="166.6" y="174.4">1%</text>
<text x="169" y="178.7">2</text>
<text x="177.3" y="178.7">2</text>
<text x="178.6" y="176.8">MF-LF</text>
<text x="178.6" y="178">402</text>
<text x="178.6" y="174.4">1%</text>
<text x="178.6" y="175.6">1/16W</text>
<text x="190.7" y="178.7">2</text>
<text x="191.9" y="176.8">MF-LF</text>
<text x="191.9" y="178">402</text>
<text x="191.9" y="174.4">1%</text>
<text x="191.9" y="175.6">1/16W</text>
<text x="219.8" y="178.7">2</text>
<text x="221" y="176.8">MF-LF</text>
<text x="221" y="178">402</text>
<text x="221" y="174.4">5%</text>
<text x="221" y="175.6">1/16W</text>
<text x="104.9" y="180.5">402</text>
<text x="108.4" y="181">2</text>
<text x="125.8" y="183.8">2</text>
<text x="133.7" y="183.8">1</text>
<text x="127.5" y="188.7">MF-LF</text>
<text x="127.5" y="187.5">1/16W</text>
<text x="128.7" y="189.9">402</text>
<text x="129.2" y="186.3">1%</text>
</g>
<text font-size="1.6" x="399.1" y="266.6">11 OF 104</text>
<g font-size="1.4">
<text x="333" y="96">IN</text>
<text x="333" y="98.4">IN</text>
<text x="156.7" y="106.9">OUT</text>
<text x="156.7" y="112.9">OUT</text>
<text x="333" y="108.1">IN</text>
<text x="333" y="110.5">IN</text>
<text x="156.7" y="117.8">BI</text>
<text x="332.1" y="115.3">OUT</text>
<text x="333" y="117.8">IN</text>
<text x="81.5" y="122.6">BI</text>
<text x="333" y="122.6">IN</text>
<text x="333" y="125.1">IN</text>
<text x="156.7" y="127.5">OUT</text>
<text x="333" y="127.5">IN</text>
<text x="156.8" y="137.2">IN</text>
<text x="156.8" y="133.5">IN</text>
<text x="332.1" y="134.7">OUT</text>
<text x="333" y="132.4">IN</text>
<text x="72" y="140.8">IN</text>
<text x="332.1" y="139.6">OUT</text>
<text x="156.7" y="149.3">OUT</text>
<text x="333.2" y="144.5">BI</text>
<text x="333.2" y="146.8">BI</text>
<text x="333.2" y="149.3">BI</text>
<text x="333.2" y="151.8">BI</text>
<text x="333.2" y="154.1">BI</text>
<text x="333.2" y="156.6">BI</text>
<text x="333.2" y="159">BI</text>
<text x="333.2" y="161.4">BI</text>
<text x="72" y="184.4">IN</text>
<text x="342.8" y="239.2">PAGE TITLE</text>
<text x="391.9" y="244.7">DRAWING NUMBER</text>
<text x="411.9" y="244.7">SIZE</text>
<text x="391.9" y="249.5">REVISION</text>
<text x="343.4" y="256.8">THE INFORMATION CONTAINED HEREIN IS THE</text>
<text x="391.9" y="254.4">BRANCH</text>
<text x="343.4" y="259.3">THE POSESSOR AGREES TO THE FOLLOWING:</text>
<text x="343.4" y="258">PROPRIETARY PROPERTY OF APPLE COMPUTER, INC.</text>
<text x="343.8" y="262.9">II NOT TO REPRODUCE OR COPY IT</text>
<text x="344.8" y="261.1">I TO MAINTAIN THIS DOCUMENT IN CONFIDENCE</text>
<text x="391.9" y="259.3">PAGE</text>
<text x="342.8" y="264.7">III NOT TO REVEAL OR PUBLISH IT IN WHOLE OR PART</text>
<text x="343.8" y="266.6">IV ALL RIGHTS RESERVED</text>
<text x="391.9" y="264.1">SHEET</text>
</g>
<g font-size="1.2">
<text x="261.4" y="114.6">(IPU)</text>
<text x="261.4" y="117">(IPU)</text>
<text x="261.4" y="124.3">(IPU)</text>
<text x="261.4" y="121.9">(IPU)</text>
<text x="261.4" y="131.6">(IPU)</text>
<text x="261.4" y="126.7">(IPU)</text>
<text x="261.4" y="143.7">(IPU)</text>
<text x="261.4" y="148.5">(IPU)</text>
<text x="261.4" y="146.2">(IPU)</text>
<text x="261.4" y="151">(IPU)</text>
<text x="261.4" y="153.4">(IPU)</text>
<text x="261.4" y="155.8">(IPU)</text>
<text x="261.4" y="158.3">(IPU)</text>
<text x="261.4" y="160.6">(IPU)</text>
</g>
<g font-size="1">
<text x="309.2" y="76.2">15</text>
<text x="311.4" y="76.2">13</text>
<text x="61.2" y="82.7">91</text>
<text x="63.4" y="82.7">67</text>
<text x="65.6" y="82.7">15 13</text>
<text x="69.9" y="82.7">11</text>
<text x="72.1" y="82.7">10</text>
<text x="74.3" y="82.7">7</text>
<text x="336.4" y="95.6">17</text>
<text x="338.6" y="95.6">81</text>
<text x="336.4" y="98">17</text>
<text x="338.6" y="98">81</text>
<text x="151.4" y="106.5">81</text>
<text x="153.6" y="106.5">18</text>
<text x="336.4" y="107.7">17</text>
<text x="338.6" y="107.7">81</text>
<text x="152.1" y="112.6">81</text>
<text x="154.3" y="112.6">6</text>
<text x="336.4" y="110.2">17</text>
<text x="338.6" y="110.2">81</text>
<text x="149.4" y="117.4">81</text>
<text x="151.6" y="117.4">46 20</text>
<text x="336.4" y="117.4">24</text>
<text x="336.5" y="115">24</text>
<text x="338.6" y="117.4">81</text>
<text x="338.7" y="115">81</text>
<text x="74.2" y="122.3">81</text>
<text x="76.4" y="122.3">67</text>
<text x="78.6" y="122.3">47</text>
<text x="336.4" y="122.3">24</text>
<text x="336.4" y="124.7">24</text>
<text x="338.6" y="122.3">81</text>
<text x="338.6" y="124.7">81</text>
<text x="55.8" y="126.5">62 50</text>
<text x="60.1" y="126.5">32</text>
<text x="62.3" y="126.5">31</text>
<text x="64.5" y="126.5">28 16</text>
<text x="68.8" y="126.5">13</text>
<text x="71" y="126.5">7</text>
<text x="151.4" y="127.1">81</text>
<text x="153.6" y="127.1">20</text>
<text x="336.4" y="131.9">24</text>
<text x="336.4" y="127.1">24</text>
<text x="338.6" y="131.9">81</text>
<text x="338.6" y="127.1">81</text>
<text x="149.3" y="136.8">81</text>
<text x="151.5" y="136.8">24</text>
<text x="151.5" y="133.2">81</text>
<text x="153.7" y="136.8">20</text>
<text x="153.7" y="133.2">18</text>
<text x="336.5" y="134.4">24</text>
<text x="338.7" y="134.4">81</text>
<text x="64.4" y="140.4">81</text>
<text x="66.6" y="140.4">28</text>
<text x="68.8" y="140.4">18</text>
<text x="336.5" y="139.2">24</text>
<text x="338.7" y="139.2">27</text>
<text x="340.9" y="139.2">81</text>
<text x="153.6" y="149">28</text>
<text x="337.1" y="144">24</text>
<text x="337.1" y="146.5">24</text>
<text x="337.1" y="149">24</text>
<text x="339.3" y="144">81</text>
<text x="339.3" y="146.5">81</text>
<text x="339.3" y="149">81</text>
<text x="189.9" y="154.7">81</text>
<text x="189.9" y="152.3">81</text>
<text x="337.1" y="151.3">24</text>
<text x="337.1" y="153.8">24</text>
<text x="339.3" y="151.3">81</text>
<text x="339.3" y="153.8">81</text>
<text x="189.9" y="157.2">81</text>
<text x="337.1" y="156.2">24</text>
<text x="337.1" y="158.6">24</text>
<text x="337.1" y="161.1">24</text>
<text x="339.3" y="156.2">81</text>
<text x="339.3" y="158.6">81</text>
<text x="339.3" y="161.1">81</text>
<text x="54.2" y="163.5">91</text>
<text x="56.4" y="163.5">67</text>
<text x="58.6" y="163.5">15 13</text>
<text x="62.9" y="163.5">11</text>
<text x="65.1" y="163.5">10</text>
<text x="67.3" y="163.5">7</text>
<text x="66.6" y="184.1">27</text>
<text x="68.8" y="184.1">24</text>
<text x="358.1" y="250.7">R</text>
</g>
</svg>
